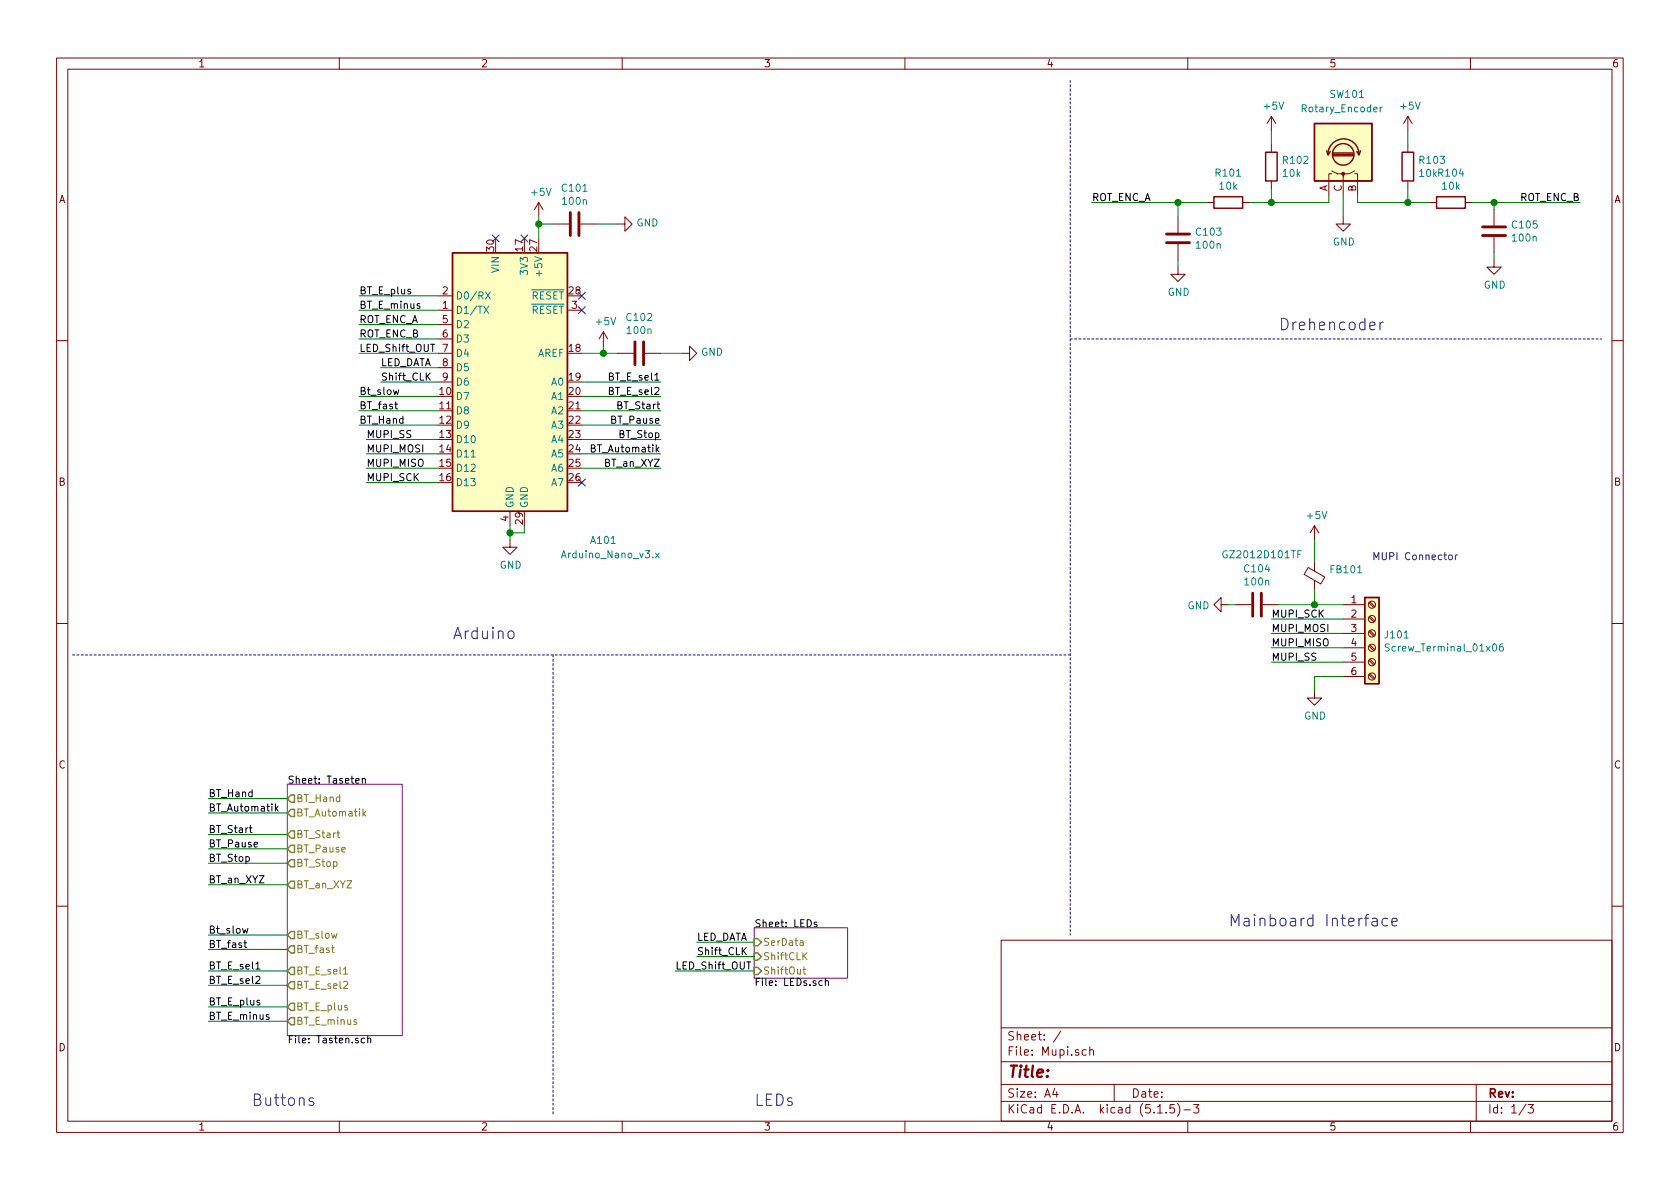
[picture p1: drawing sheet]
<svg xmlns="http://www.w3.org/2000/svg" width="297mm" height="210mm" viewBox="0 0 297 210" stroke-linecap="round" stroke-linejoin="round" font-family="sans-serif">
<g fill="none" stroke="#840000" stroke-width=".18">
<path d="M10 10.3h277v189.9h-277zM12 12.2h273v186.1h-273zM60 10.3v1.9M110 10.3v1.9M160 10.3v1.9M210 10.3v1.9M260 10.3v1.9M95.2 35.8l-.7 1.3M95.2 35.8v2.5M95.2 35.8l.8 1.3M97.8 39.6h2.8M102.6 39.6h2.8"/>
<path d="M109.2 39.6h1.3v-1.3l1.3 1.3-1.3 1.3v-1.3M208.3 38.3v2.8M213.4 35.8h1.2M219.7 35.8h1.3M224.8 20.6l-.8 1.2M224.8 20.6v2.5M224.8 25.6v1.3M224.8 32v1.3M224.8 20.6l.8 1.2M235.5 30.7h-.6v3.8M235.5 30.2l1 .5h1v.5M237.5 38.3v1.3h1.3l-1.3 1.3-1.3-1.3h1.3"/>
<path d="M239.5 30.7h.5v3.8M239.5 30.2l-1 .5h-1v3.8M248.9 20.6l-.7 1.2M248.9 20.6v2.5M248.9 25.6v1.3M248.9 32v1.3M248.9 20.6l.8 1.2M252.7 35.8h1.3M259.1 35.8h1.2M264.2 37.1v2.8M77.5 54.9h2.5M77.5 52.3h2.5"/>
<path d="M77.5 57.4h2.5M77.5 59.9h2.5M100.3 54.9h2.6M106.7 58.7l-.8 1.2M106.7 58.7v2.5M106.7 58.7l.7 1.2M208.3 47.2v1.3h1.2l-1.2 1.3-1.3-1.3h1.3M208.3 43.2v2.8M264.2 46v1.2h1.2l-1.2 1.3-1.3-1.3h1.3M264.2 41.9v2.8M10 60.2h2M77.5 62.5h2.5"/>
<path d="M77.5 65h2.5M77.5 67.6h2.5M109.2 62.5h2.8M114 62.5h2.8M120.6 62.5h1.3v-1.3l1.3 1.3-1.3 1.2v-1.2M285 60.2h2M90.2 95.5v1.3h1.2l-1.2 1.2-1.3-1.2h1.3M90.2 90.4v2.6M232.4 93l-.8 1.2M232.4 93v2.5M232.4 99.3v1.7M232.4 93l.8 1.2"/>
<path d="M10 110.3h2M215.9 106.9v-1.2l-1.3 1.2 1.3 1.3v-1.3h1.3M218.4 106.9h2.8M223.3 106.9h2.8M231.3 100.3l2.9 1.8-.7 1.2-2.9-1.7zM232.4 102.6v1.8M237.5 106.9h3.8M237.5 109.5h3.8M237.5 112h3.8M237.5 114.5h3.8M237.5 117.1h3.8M237.5 119.6h3.8"/>
<path d="M242 119.3l.9 .8M242 116.8l.9 .8M242 114.2l.9 .9M242 111.7l.9 .8M242 109.1l.9 .9M242 106.6l.9 .8M242.2 119.1l.9 .9M242.2 116.6l.9 .8M242.2 114l.9 .9M242.2 111.5l.9 .8M242.2 109l.9 .8M242.2 106.4l.9 .9"/>
<path d="M285 110.3h2M232.4 122.2v1.2h1.3l-1.3 1.3-1.3-1.3h1.3M10 160.2h2M177 166.3h108v32h-108zM285 160.2h2M60 198.3v1.9M110 198.3v1.9M160 198.3v1.9M177 194.8h108M177 191.8h108M177 187.8h108M177 181.8h108"/>
<path d="M186.5 192.5l-.4 1h1M186.8 193v1M187.6 182.3l-1.3 2M192 185.7l-.4-.1-.3 .3 .1 .6 .2 .1 .4-.1M192.7 185.7h.1a.37 .37 0 0 1 .5 .1v.8M192.7 185.1v1.5M197 191.8v3M204.7 196.8h.8M206.2 196.7v.1M207.6 195.3h-.7l-.1 .7 .2-.1 .5 .1 .2 .2-.1 .5-.2 .1-.6-.1M208.2 195.1a1.71 1.71 0 0 1 0 2.3M209.3 196.3h1.2"/>
<path d="M210 198.3v1.9M211 195.3h1l-.5 .6 .4 .1v.7l-.2 .1-.7-.1M260 198.3v1.9M261 191.8v6.5M269.8 195.2l-1.2 2M270.2 195.3h.9l-.5 .6 .4 .1v.7l-.2 .1-.6-.1"/>
<circle cx="242.6" cy="117.1" r=".63"/>
<circle cx="242.6" cy="119.6" r=".63"/>
<circle cx="242.6" cy="112" r=".63"/>
<circle cx="242.6" cy="114.5" r=".63"/>
<circle cx="242.6" cy="109.5" r=".63"/>
<circle cx="242.6" cy="106.9" r=".63"/>
</g>
<path d="M50.8 138.7h20.3v44.4h-20.3zM133.3 164.1h16.6v8.9h-16.6z" fill="none" stroke="#840084" stroke-width=".18"/>
<g fill="none" stroke="#000" stroke-width=".18">
<path d="M74.2 53.7h-.3l-.2 .2 .1 .1 .4 .2v.3h-.5M69.5 68.9l.3 .9 .2-.6 .3 .6 .2-.9M69.8 71.5h.5M70 71v1.1l.3 .2M75.5 66.5l.6 .7M76.1 66l-.7 .7M76.1 60.9h.8M62.9 138.1l.6-.1-.1-.3h-.3l-.2 .1 .1 .6h.4M64.1 137.8l.1-.1h.3l.1 .8M64.1 137.7v.8M44.1 146.4h.5M44.3 146v1.1l.3 .1"/>
<path d="M48.7 142.2v1.2M48.8 142.9l.4 .5M49.2 142.6l-.5 .5M42.9 164.2l.2 .8 .3-.6 .2 .6 .2-.8M43.1 166.7h.5M43.3 166.3v1.1l.3 .2M45.2 171.4h.8M47.5 179.5l-.3-.1-.1 .2v.2l.4 .1v.3h-.4M131.4 168.1l.6 .7M132 167.6l-.8 .7M132 170.1h.7M144.4 163.1h-.3l-.2 .1 .1 .2 .4 .1v.3h-.5"/>
<path d="M145.4 173.5l-.4-.1-.2 .3 .1 .5h.5M145.9 173.6l.2-.2 .3 .1 .1 .8M145.9 173v1.3M64.5 183.6h-.4l-.2 .2 .1 .6h.5M65 183.7l.2-.1h.3l.1 .8M65 183.2v1.2"/>
</g>
<g fill="none" stroke="#848400" stroke-width=".25">
<path d="M50.8 143.8l.6-.7h.7v1.3h-.7zM51.4 140.6h.7v1.3h-.7l-.6-.7zM51.4 146.9h.7v1.3h-.7l-.6-.6zM51.4 149.5h.7v1.2h-.7l-.6-.6zM51.4 152h.7v1.3h-.7l-.6-.7zM51.4 155.8h.7v1.3h-.7l-.6-.6zM50.8 171.7l.6-.6h.7v1.2h-.7zM50.8 178l.6-.6h.7v1.3h-.7zM51.4 164.7h.7v1.3h-.7l-.6-.7zM51.4 167.3h.7v1.2h-.7l-.6-.6zM51.4 173.6h.7v1.3h-.7l-.6-.7zM51.4 180h.7v1.2h-.7l-.6-.6z"/>
<path d="M133.3 166h.7l.6 .6-.6 .7h-.7zM133.3 168.5h.7l.6 .7-.6 .6h-.7zM133.3 171.1h.7l.6 .6-.6 .6h-.7z"/>
</g>
<g fill="none" stroke="#848400" stroke-width=".18">
<path d="M59.6 147.3h.5M59.8 146.9v1l.3 .2M64.2 143v1.3M64.3 143.8l.4 .5M64.7 143.5l-.5 .5M58.6 167.6h.5M58.8 167.2v1.1l.3 .1M60.7 172.3h.8M141.5 166.4h.5v.8M142 171.4h.4M142 166.6l-.4 .1-.2 .2 .2 .3 .4-.1M142.1 171v1.1l.3 .2"/>
<path d="M142.1 169l.6 .7M142.7 168.4l-.7 .8M63 180.4l-.3-.1-.1 .2v.2l.4 .1v.3h-.4"/>
</g>
<g fill="#ffffc2" stroke="#ffffc2" stroke-width=".18">
<path d="M80 44.7h20.3v45.7h-20.3z"/>
<path d="M241.3 105.7h2.5v15.2h-2.5z"/>
<path d="M232.4 21.8h10.2v10.2h-10.2z"/>
</g>
<g fill="none" stroke="#840000" stroke-width=".25">
<path d="M214.6 34.8h5.1v2h-5.1zM223.8 26.9h2v5.1h-2zM232.4 21.8h10.2v10.2h-10.2zM234.6 26.7l.2 .7 .4-.6M234.8 27.3a2.74 2.74 0 0 1 2.7-2.7 2.74 2.74 0 0 1 2.8 2.7M235.7 27.6h3.6M235.7 27.3h3.6M235.7 27h3.6M240.5 26.7l-.2 .7-.4-.6M247.9 26.9h2v5.1h-2zM254 34.8h5.1v2h-5.1zM80 44.7h20.3v45.7h-20.3z"/>
<path d="M241.3 105.7h2.5v15.2h-2.5z"/>
<circle cx="237.5" cy="27.3" r="1.9"/>
</g>
<path d="M244 18.9v.9M244.4 18.9l-.4 .3M85.5 54.1l.9 1.3M85.9 51.6l.8 1.3M86.4 54.1l-.9 1.3M86.7 51.6l-.8 1.3M115.9 97.8l.7 .8M116.6 97.8l-.7 .8M245.6 113.9h-.5l-.1 .1v.4l.6 .2v.3l-.2 .2h-.5M265.7 113.9h-.4a.87 .87 0 0 0 0 1.2l.5-.1v-.5l-.5-.2-.2 .3" fill="none" stroke="#008484" stroke-width=".18"/>
<path d="M100.8 37.6v4.1M102.4 37.6v4.1M206.2 42.9h4.1M206.2 41.4h4.1M262.1 41.7h4.1M262.1 40.1h4.1M112.3 60.4v4.1M113.8 60.4v4.1M221.5 104.9v4.1M223 104.9v4.1" fill="none" stroke="#840000" stroke-width=".51"/>
<circle cx="237.5" cy="30.7" r=".25" fill="#840000" stroke="#840000" stroke-width=".18"/>
<path d="M189.2 14.2v151.1M189.2 59.9h94M97.8 115.8v81.3M189.2 115.8h-176.5" fill="none" stroke="#0000c2" stroke-width=".18" stroke-dasharray=".4 .4"/>
<g fill="none" stroke="#008400" stroke-width=".18">
<path d="M95.2 38.3v3.9M95.2 39.6h2.6M105.4 39.6h3.8M193 35.8h20.4M208.3 35.8v2.5M224.8 23.1v2.5M224.8 33.3v2.5M234.9 34.5v1.3h-13.9M237.5 34.5v3.8M240 34.5v1.3h12.7M248.9 23.1v2.5M248.9 33.3v2.5"/>
<path d="M260.3 35.8h19.1M264.2 35.8v1.3M63.5 54.9h14M63.5 52.3h14M63.5 57.4h14M63.5 59.9h14M208.3 46v1.2M264.2 44.7v1.3M63.5 75.2h14M63.5 70.1h14M63.5 72.6h14M63.5 62.5h14"/>
<path d="M64.8 77.7h12.7M67.3 65h10.2M67.3 67.6h10.2M102.9 77.7h13.9M102.9 75.2h13.9M102.9 70.1h13.9M102.9 72.6h13.9M102.9 62.5h6.3M102.9 67.6h13.9M106.7 61.2v1.3M116.8 62.5h3.8M64.8 80.3h12.7"/>
<path d="M64.8 82.8h12.7M64.8 85.3h12.7M90.2 93v2.5M92.7 93v1.2h-2.5M102.9 80.3h13.9M102.9 82.8h13.9M232.4 95.5v3.8M217.2 106.9h1.2M224.8 114.5h12.7M224.8 109.5h12.7M224.8 117.1h12.7M224.8 112h12.7"/>
<path d="M226.1 106.9h11.4M232.4 104.4v2.5M237.5 119.6h-5.1v2.6M36.8 141.2h14M36.8 143.8h14M36.8 147.6h14M36.8 150.1h14M36.8 152.6h14M36.8 156.5h14M36.8 165.3h14M36.8 167.9h14M36.8 171.7h14"/>
<path d="M36.8 174.2h14M36.8 178h14M119.4 171.7h13.9M123.2 169.2h10.1M123.2 166.6h10.1M36.8 180.6h14"/>
</g>
<path d="M244 57v1.3M244.6 57l-.4 .1-.2 .2M256.2 98.2l.3-.1 .3 .3-.1 .5-.3 .1-.3-.3zM257.3 98.1v.9M257.7 98.1l-.4 .3M89.9 111.8a.55 .55 0 0 1 .6-.2 .55 .55 0 0 1 .4 .4v.5a.55 .55 0 0 1-.6 .4 .55 .55 0 0 1-.5-.4zM242.6 162.5l.2-.1 .6 .1 .1 1.2M243.5 162.9l-.7 .1a.39 .39 0 0 0-.3 .3 .39 .39 0 0 0 .3 .4l.7-.1M245.3 162.5l-.5-.1-.4 .4v.5l.2 .3 .2 .1 .5-.1M246.1 163l.9-.1-.1-.4-.5-.1-.3 .3 .1 .9 .2 .1 .5-.1M55.4 194.2a.48 .48 0 0 0-.8 .2l.1 .3a.68 .68 0 0 1 .8 .4l-.3 .4-.6-.1" fill="none" stroke="#0000c2" stroke-width=".18"/>
<g fill="#008400" stroke="#008400" stroke-width=".25">
<circle cx="106.7" cy="62.5" r=".51"/>
<circle cx="95.3" cy="39.6" r=".51"/>
<circle cx="232.4" cy="106.9" r=".51"/>
<circle cx="264.2" cy="35.8" r=".51"/>
<circle cx="208.3" cy="35.8" r=".51"/>
<circle cx="224.8" cy="35.8" r=".51"/>
<circle cx="248.9" cy="35.8" r=".51"/>
<circle cx="90.2" cy="94.2" r=".51"/>
</g>
<path d="M87 41.5l1.2 1.3M88.2 41.5l-1.2 1.3M92.1 41.5l1.2 1.3M93.3 41.5l-1.2 1.3M102.3 51.7l1.2 1.2M102.3 54.2l1.2 1.3M103.5 51.7l-1.2 1.2M103.5 54.2l-1.2 1.3M102.3 84.7l1.2 1.2M103.5 84.7l-1.2 1.2" fill="none" stroke="#000084" stroke-width=".18"/>
<g font-size="2.8" fill="#0000c2">
<text x="226.1" y="58.4">Drehencoder</text>
<text x="80" y="113">Arduino</text>
<text x="217.2" y="163.8">Mainboard Interface</text>
<text x="44.4" y="195.6">Buttons</text>
<text x="133.3" y="195.6">LEDs</text>
</g>
<text font-size="2.8" fill="#840000" x="178" y="190.5">Title:</text>
<g font-size="2.1" fill="#840000">
<text x="178" y="184">Sheet: /</text>
<text x="178" y="186.7">File: Mupi.sch</text>
<text x="178" y="196.9">KiCad E.D.A. kicad (5.1.5)-3</text>
<text x="178" y="194.1">Size: A4</text>
<text x="200" y="194.1">Date:</text>
<text x="263" y="194.1">Rev:</text>
<text x="263" y="196.9">Id: 1/3</text>
</g>
<g font-size="1.8" fill="#840000">
<text x="35" y="11.9">1</text>
<text x="85" y="11.9">2</text>
<text x="135" y="11.9">3</text>
<text x="185" y="11.9">4</text>
<text x="235" y="11.9">5</text>
<text x="285" y="11.9">6</text>
<text x="10.4" y="35.9">A</text>
<text x="234.7" y="33.9" transform="rotate(-90 234.7 33.9)">A</text>
<text x="237.2" y="33.9" transform="rotate(-90 237.2 33.9)">C</text>
<text x="239.8" y="33.9" transform="rotate(-90 239.8 33.9)">B</text>
<text x="285.4" y="35.9">A</text>
<text x="87.4" y="44.4" transform="rotate(-90 87.4 44.4)">30</text>
<text x="92.5" y="44.4" transform="rotate(-90 92.5 44.4)">17</text>
<text x="95" y="44.4" transform="rotate(-90 95 44.4)">27</text>
<text x="78.3" y="52.1">2</text>
<text x="100.6" y="52.1">28</text>
<text x="78.3" y="54.6">1</text>
<text x="78.3" y="57.1">5</text>
<text x="78.3" y="59.7">6</text>
<text x="101.1" y="54.6">3</text>
<text x="78.3" y="62.2">7</text>
<text x="78.3" y="64.8">8</text>
<text x="100.6" y="62.2">18</text>
<text x="77.8" y="69.8">10</text>
<text x="78.3" y="67.3">9</text>
<text x="100.6" y="67.3">19</text>
<text x="100.6" y="69.8">20</text>
<text x="77.8" y="72.4">11</text>
<text x="77.8" y="74.9">12</text>
<text x="77.8" y="77.5">13</text>
<text x="100.6" y="72.4">21</text>
<text x="100.6" y="74.9">22</text>
<text x="100.6" y="77.5">23</text>
<text x="77.8" y="80">14</text>
<text x="77.8" y="82.5">15</text>
<text x="100.6" y="80">24</text>
<text x="100.6" y="82.5">25</text>
<text x="10.4" y="85.9">B</text>
<text x="77.8" y="85.1">16</text>
<text x="100.6" y="85.1">26</text>
<text x="285.4" y="85.9">B</text>
<text x="89.9" y="92.2" transform="rotate(-90 89.9 92.2)">4</text>
<text x="92.5" y="92.7" transform="rotate(-90 92.5 92.7)">29</text>
<text x="238.9" y="106.7">1</text>
<text x="238.9" y="109.2">2</text>
<text x="238.9" y="111.8">3</text>
<text x="238.9" y="114.3">4</text>
<text x="238.9" y="116.8">5</text>
<text x="238.9" y="119.4">6</text>
<text x="10.4" y="135.9">C</text>
<text x="285.4" y="135.9">C</text>
<text x="10.4" y="185.9">D</text>
<text x="285.4" y="185.9">D</text>
<text x="35" y="199.9">1</text>
<text x="85" y="199.9">2</text>
<text x="135" y="199.9">3</text>
<text x="185" y="199.9">4</text>
<text x="235" y="199.9">5</text>
<text x="285" y="199.9">6</text>
</g>
<g font-size="1.8" fill="#008484">
<text x="235.3" y="17.3">SW101</text>
<text x="223.6" y="19.4">+5V</text>
<text x="230.4" y="19.9">Rotary_Encoder</text>
<text x="247.7" y="19.4">+5V</text>
<text x="227" y="29">R102</text>
<text x="251.1" y="29">R103</text>
<text x="94" y="34.6">+5V</text>
<text x="99.5" y="33.9">C101</text>
<text x="215.1" y="31.2">R101</text>
<text x="215.7" y="33.5">10k</text>
<text x="226.9" y="31.3">10k</text>
<text x="251" y="31.3">10k R104</text>
<text x="255.1" y="33.5">10k</text>
<text x="99.6" y="36.2">100n</text>
<text x="112.5" y="40.1">GND</text>
<text x="211.6" y="41.7">C103</text>
<text x="267.5" y="40.4">C105</text>
<text x="211.7" y="44">100n</text>
<text x="235.7" y="43.4">GND</text>
<text x="267.5" y="42.7">100n</text>
<text x="80.5" y="53">D0/RX</text>
<text x="88.3" y="48.2" transform="rotate(-90 88.3 48.2)">VIN</text>
<text x="93.3" y="48.4" transform="rotate(-90 93.3 48.4)">3V3</text>
<text x="93.9" y="53">RESET</text>
<text x="95.9" y="48.4" transform="rotate(-90 95.9 48.4)">+5V</text>
<text x="206.5" y="52.3">GND</text>
<text x="262.3" y="51">GND</text>
<text x="80.5" y="55.5">D1/TX</text>
<text x="80.5" y="58">D2</text>
<text x="93.9" y="55.5">RESET</text>
<text x="105.5" y="57.5">+5V</text>
<text x="110.9" y="56.8">C102</text>
<text x="111" y="59.1">100n</text>
<text x="80.5" y="60.6">D3</text>
<text x="80.5" y="63.1">D4</text>
<text x="80.5" y="65.7">D5</text>
<text x="95" y="63.1">AREF</text>
<text x="124" y="62.9">GND</text>
<text x="80.5" y="70.7">D7</text>
<text x="80.5" y="68.2">D6</text>
<text x="97.6" y="68.2">A0</text>
<text x="97.6" y="70.7">A1</text>
<text x="80.5" y="73.3">D8</text>
<text x="80.5" y="75.8">D9</text>
<text x="97.6" y="73.3">A2</text>
<text x="97.6" y="75.8">A3</text>
<text x="80.5" y="78.4">D10</text>
<text x="80.5" y="80.9">D11</text>
<text x="80.5" y="83.4">D12</text>
<text x="97.6" y="78.4">A4</text>
<text x="97.6" y="80.9">A5</text>
<text x="97.6" y="83.4">A6</text>
<text x="80.5" y="86">D13</text>
<text x="90.8" y="89.9" transform="rotate(-90 90.8 89.9)">GND</text>
<text x="93.3" y="89.9" transform="rotate(-90 93.3 89.9)">GND</text>
<text x="97.6" y="86">A7</text>
<text x="231.2" y="91.8">+5V</text>
<text x="88.3" y="100.6">GND</text>
<text x="99.6" y="98.7">Arduino_Nano_v3.x</text>
<text x="104.6" y="96.2">A101</text>
<text x="216.7" y="98.7">GZ2012D101TF</text>
<text x="220.1" y="101.2">C104</text>
<text x="235.4" y="101.4">FB101</text>
<text x="210" y="107.7">GND</text>
<text x="220.2" y="103.5">100n</text>
<text x="245" y="112.9">J101</text>
<text x="245.6" y="115.2">Screw_Terminal_01x06</text>
<text x="230.6" y="127.2">GND</text>
</g>
<g font-size="1.8">
<text x="193" y="35.6">ROT_ENC_A</text>
<text x="268.7" y="35.6">ROT_ENC_B</text>
<text x="63.5" y="52.1">BT_E_plus</text>
<text x="63.5" y="54.6">BT_E_minus</text>
<text x="63.5" y="57.1">ROT_ENC_A</text>
<text x="63.5" y="59.7">ROT_ENC_B</text>
<text x="63.5" y="62.2">LED_Shift_OUT</text>
<text x="67.3" y="64.8">LED_DATA</text>
<text x="63.5" y="69.8">Bt_slow</text>
<text x="67.3" y="67.3">Shift_CLK</text>
<text x="107.9" y="69.8">BT_E_sel2</text>
<text x="107.9" y="67.3">BT_E_sel1</text>
<text x="63.5" y="74.9">BT_Hand</text>
<text x="63.5" y="72.4">BT_fast</text>
<text x="64.8" y="77.5">MUPI_SS</text>
<text x="108.3" y="74.9">BT_Pause</text>
<text x="109.5" y="72.4">BT_Start</text>
<text x="109.6" y="77.5">BT_Stop</text>
<text x="64.8" y="80">MUPI_MOSI</text>
<text x="64.8" y="82.5">MUPI_MISO</text>
<text x="104.9" y="80">BT_Automatik</text>
<text x="107" y="82.5">BT_an_XYZ</text>
<text x="64.8" y="85.1">MUPI_SCK</text>
<text x="224.8" y="111.8">MUPI_MOSI</text>
<text x="224.8" y="109.2">MUPI_SCK</text>
<text x="224.8" y="116.8">MUPI_SS</text>
<text x="224.8" y="114.3">MUPI_MISO</text>
<text x="36.8" y="143.5">BT_Automatik</text>
<text x="36.8" y="141">BT_Hand</text>
<text x="50.8" y="138.6">Sheet: Taseten</text>
<text x="36.8" y="147.3">BT_Start</text>
<text x="36.8" y="149.9">BT_Pause</text>
<text x="36.8" y="152.4">BT_Stop</text>
<text x="36.8" y="156.2">BT_an_XYZ</text>
<text x="36.8" y="167.6">BT_fast</text>
<text x="36.8" y="165.1">Bt_slow</text>
<text x="123.2" y="166.4">LED_DATA</text>
<text x="133.3" y="164">Sheet: LEDs</text>
<text x="36.8" y="174">BT_E_sel2</text>
<text x="36.8" y="171.4">BT_E_sel1</text>
<text x="119.4" y="171.4">LED_Shift_OUT</text>
<text x="123.2" y="168.9">Shift_CLK</text>
<text x="36.8" y="177.8">BT_E_plus</text>
<text x="133.3" y="174.3">File: LEDs.sch</text>
<text x="36.8" y="180.3">BT_E_minus</text>
<text x="50.8" y="184.5">File: Tasten.sch</text>
</g>
<text font-size="1.8" fill="#0000c2" x="242.6" y="99.1">MUPI Connector</text>
<g font-size="1.8" fill="#848400">
<text x="52.3" y="141.9">BT_Hand</text>
<text x="52.3" y="144.4">BT_Automatik</text>
<text x="52.3" y="148.2">BT_Start</text>
<text x="52.3" y="150.7">BT_Pause</text>
<text x="52.3" y="153.3">BT_Stop</text>
<text x="52.3" y="157.1">BT_an_XYZ</text>
<text x="52.3" y="166">BT_slow</text>
<text x="134.9" y="167.3">SerData</text>
<text x="52.3" y="168.5">BT_fast</text>
<text x="52.3" y="172.3">BT_E_sel1</text>
<text x="134.9" y="169.8">ShiftCLK</text>
<text x="134.9" y="172.3">ShiftOut</text>
<text x="52.3" y="174.9">BT_E_sel2</text>
<text x="52.3" y="178.7">BT_E_plus</text>
<text x="52.3" y="181.2">BT_E_minus</text>
</g>
</svg>
